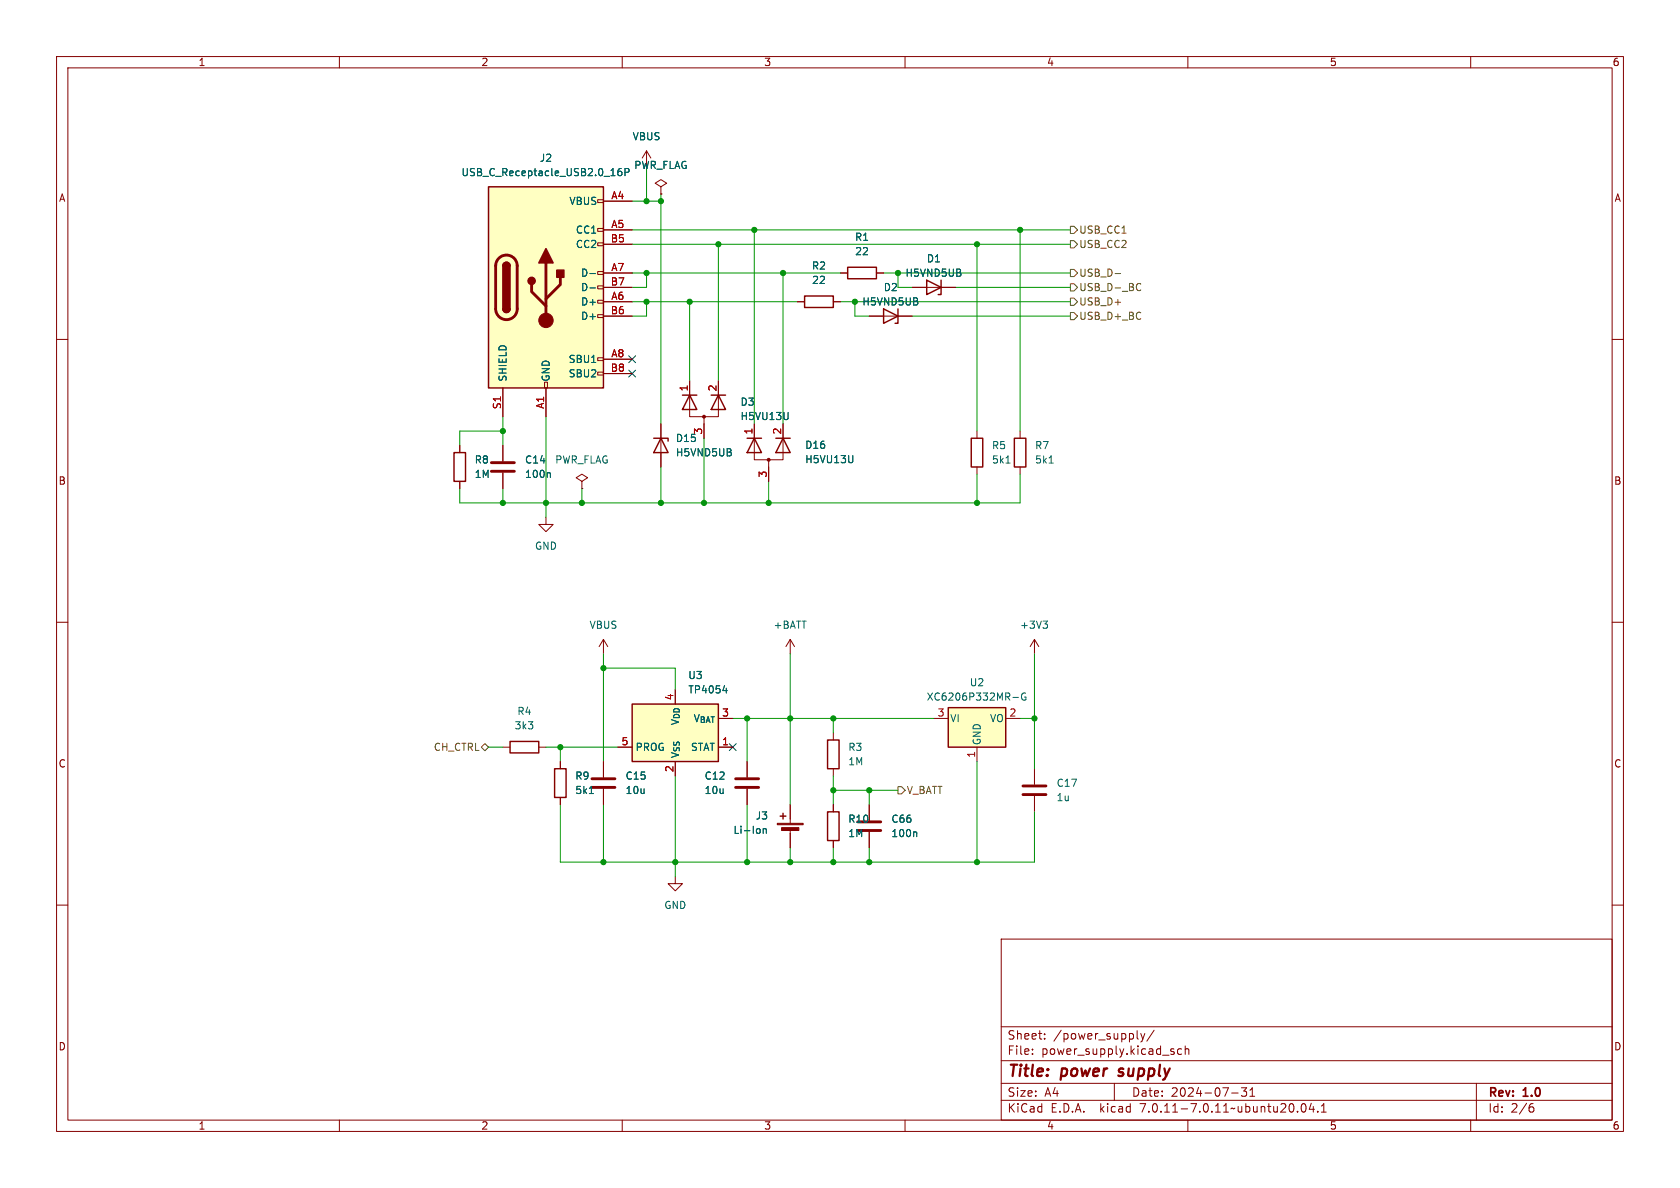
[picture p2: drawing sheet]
<svg xmlns="http://www.w3.org/2000/svg" width="297mm" height="210mm" viewBox="0 0 297 210" stroke-linecap="round" stroke-linejoin="round" font-family="sans-serif">
<g fill="none" stroke="#840000" stroke-width=".18">
<path d="M10 10h277v190h-277zM12 12h273v186h-273zM60 10v2M110 10v2M160 10v2M210 10v2M260 10v2M105.7 35.3h1v.5h-1zM106.7 35.6h5.1M114.3 26.7l-.8 1.2M114.3 26.7v2.5M114.3 26.7l.8 1.2"/>
<path d="M116.8 33l1.1-.6-1.1-.6-1 .6 1 .6v1.3M116.8 34.3h.1M10 60h2M105.7 55.6h1v.5h-1zM105.7 53.1h1v.5h-1zM105.7 50.5h1v.6h-1zM105.7 48h1v.5h-1zM105.7 42.9h1v.5h-1zM105.7 40.4h1v.5h-1zM106.7 53.3h5.1M106.7 40.6h5.1M106.7 48.3h5.1"/>
<path d="M106.7 43.2h5.1M106.7 55.9h5.1M106.7 50.8h5.1M141 53.3h1.2M147.3 53.3h1.3M148.6 48.3h1.3M153.7 55.9h7.6M154.9 48.3h1.3M161.3 50.8h7.6M285 60h2M81.3 78.7v1.3M88.9 68.6v5.1"/>
<path d="M88.9 78.7v2.8M96.3 67.6h.5v1h-.5zM96.5 68.6v5.1M105.7 65.8h1v.5h-1zM105.7 63.2h1v.6h-1zM106.7 63.5h5.1M106.7 66h5.1M116.8 74.9v7.7M121.9 67.3v6.4h5.1v-6.4M124.5 73.7v3.8M133.3 74.9v6.4h5.1v-6.4M172.7 76.2v1.3"/>
<path d="M180.3 76.2v1.3M81.3 85.1v1.3M88.9 83.6v2.8M96.5 91.4v1.3h1.3l-1.3 1.3-1.3-1.3h1.3M102.9 85.1l1-.6-1-.7-1 .7 1 .6v1.3M102.9 86.4h.1M135.9 81.3v3.8M172.7 82.6v1.2M180.3 82.6v1.2M10 110h2M106.7 113l-.8 1.3M106.7 113v2.6"/>
<path d="M106.7 113l.7 1.3M139.7 113l-.8 1.3M139.7 113v2.6M139.7 113l.8 1.3M182.9 113l-.8 1.3M182.9 113v2.6M182.9 113l.7 1.3M285 110h2M88.9 132.1h1.3M95.2 132.1h1.3M99.1 134.6v1.3M106.7 134.6v2.8"/>
<path d="M106.7 139.4v2.8M109.2 132.1h2.6M119.4 134.6v2.6M127 132.1h2.5M132.1 134.6v2.8M132.1 139.4v2.8M147.3 129.5v1.3M147.3 135.9v1.3M165.1 127h2.5M172.7 132.1v2.5M177.8 127h2.5M182.9 135.9v2.8"/>
<path d="M10 160h2M99.1 141v1.2M119.4 154.9v1.3h1.2l-1.2 1.3-1.3-1.3h1.3M139.7 142.2v3.3M139.7 146.6v3.3M147.3 142.2v1.3M147.3 148.6v1.3M153.7 142.2v2.8M153.7 147.1v2.8M182.9 140.7v2.8M285 160h2M177 166h108v32h-108z"/>
<path d="M60 198v2M110 198v2M160 198v2M177 194.5h108M177 191.5h108M177 187.5h108M177 181.5h108M182.5 186.3v.1M182.5 185.5v.1M184.7 183.6v.1M184.7 182.8v.1M197 191.5v3"/>
<path d="M201 183.5l.2 .2M201.7 182.7l.3 1M202 183.7l-.1 .4-.2 .1M202.4 182.7l-.4 1M204 182.1l-1.3 2M207.4 185.9l.2 .2-.2 .3M207.4 185.4l.1 .1M208.9 185.5l-.4-.1-.3 .3v.4l.1 .2h.6M209.5 185.5l.2-.1 .4 .1 .1 .9M209.5 184.9v1.5M210 198v2M217.7 193.2h1.2"/>
<path d="M219.5 192.3h.9l-.5 .6 .4 .1v.7l-.2 .1h-.4l-.2-.1M221 193.8h.8M221 192.7l.4-.4v1.5M229.4 196.5v.1M230.2 195.2l.2-.1a.81 .81 0 0 1 .6 .6 .81 .81 0 0 1-.3 .8l-.2 .1a.81 .81 0 0 1-.3-1.4zM231.8 195l-.3 1.1h.9M232.2 195.6v1M233 196.5v.1M233.6 196.6h.9M233.6 195.5l.4-.4v1.5M260 198v2M261 191.5v6.5"/>
<path d="M270.6 195.7h.3l.3 .3-.1 .5-.5 .1M271 195.1l-.4 .1"/>
</g>
<path d="M197.7 190.1l.2 .1M197.9 189l-.1 .3 .1 .1" fill="none" stroke="#840000" stroke-width=".4"/>
<g fill="none" stroke="#006464" stroke-width=".18">
<path d="M109.8 29.8l-.3 .1a.86 .86 0 0 0 0 1.2l.4-.2v-.4l-.2-.2h-.4l-.1 .2M110.5 30.5l.6-.1 .1-.2v-.3l-.7-.1v1.3M104.3 48.4h1M104.3 50.9h1M139.3 72.9v1l-.1 .2M97.1 83.6l.2 .1v.7M150.8 80.5v1.1l-.2 .1M177.9 81.9h.7M185.5 81.9h.7M184.4 109.8h.8l-.4 .5M184.9 110.3l.3 .2v.3l-.3 .3M127.8 122.1h.8"/>
<path d="M128.4 121.7v.8M179.1 123.3h.9M181.3 122.6a.59 .59 0 0 0-.7 .5 .59 .59 0 0 0 .7 .6l.1-.5h-.3M104.2 140.3h.7M134.9 146.5v.8M134.9 146.6l.2-.1h.3l.1 .8M161.9 147.1l.2 .1v.7"/>
</g>
<g fill="none" stroke="#840000" stroke-width=".25">
<path d="M86.4 33h20.3v35.6h-20.3zM88.9 54.6a.64 .64 0 0 0 .6 .6 .64 .64 0 0 0 .7-.6M88.9 47a.64 .64 0 0 1 .6-.6 .64 .64 0 0 1 .7 .6M142.2 52.3h5.1v2.1h-5.1zM149.9 47.2h5v2.1h-5zM156.2 54.6l2.5 1.3-2.5 1.3zM158.7 54.6v2.6h-.5M163.8 49.5l2.6 1.3-2.6 1.3zM166.4 49.5v2.6h-.5M115.6 77.5h2.5v.5M116.8 77.5l1.3 2.5h-2.5zM120.6 69.9h2.6"/>
<path d="M121.9 69.9l1.3 2.5h-2.6zM125.7 69.9h2.6M127 69.9l1.3 2.5h-2.6zM132.1 77.5h2.5M133.3 77.5l1.3 2.5h-2.5zM137.2 77.5h2.5M138.4 77.5l1.3 2.5h-2.5zM171.7 77.5h2v5.1h-2zM179.3 77.5h2.1v5.1h-2.1zM80.3 80h2v5.1h-2zM90.2 131.1h5v2h-5zM98 135.9h2.1v5.1h-2.1z"/>
<path d="M111.8 124.5h15.2v10.1h-15.2zM146.3 130.8h2v5.1h-2zM167.6 125.1h10.2v7h-10.2zM137.9 144.3h1M138.4 143.8v1M146.3 143.5h2v5.1h-2z"/>
</g>
<g fill="#840000" stroke="#840000" stroke-width=".18">
<path d="M137.4 145.5h4.6v.3h-4.6z"/>
<path d="M138.2 146.3h3v.5h-3z"/>
<circle cx="135.9" cy="81.3" r=".25"/>
<circle cx="124.5" cy="73.7" r=".25"/>
<circle cx="96.5" cy="56.6" r="1.27"/>
</g>
<g fill="#ffffc2" stroke="#ffffc2" stroke-width=".18">
<path d="M111.8 124.5h15.2v10.1h-15.2z"/>
<path d="M167.6 125.1h10.2v7h-10.2z"/>
<path d="M86.4 33h20.3v35.6h-20.3z"/>
</g>
<g fill="none" stroke="#840000" stroke-width=".51">
<path d="M88.2 45.6a1.9 1.9 0 0 1 2.1-.4 1.9 1.9 0 0 1 1.1 1.8v7.6a1.91 1.91 0 0 1-1.9 1.9 1.91 1.91 0 0 1-1.9-1.9v-7.8l.2-.6zM94 50.3v1.3l2.5 2.5M96.5 46.5v10.1M99.1 49v1.3l-2.6 2.5M86.9 83.3h4M86.9 81.8h4M104.6 139.2h4.1M104.6 137.7h4.1M130 139.2h4.1M130 137.7h4.1M180.8 138.9h4.1M151.6 146.8h4.1"/>
<path d="M151.6 145.3h4.1M180.8 140.5h4.1"/>
</g>
<g fill="#840000" stroke="#840000" stroke-width=".25">
<path d="M88.9 54.6h1.3a.64 .64 0 0 1-.7 .6 .64 .64 0 0 1-.6-.6z"/>
<path d="M88.9 47h1.3v7.6h-1.3z"/>
<path d="M89.1 46.5a.64 .64 0 0 1 .7-.1 .64 .64 0 0 1 .4 .6h-1.3z"/>
<path d="M96.5 43.9l1.3 2.6h-2.6z"/>
<path d="M98.4 47.8h1.3v1.2h-1.3z"/>
<circle cx="94" cy="49.7" r=".63"/>
</g>
<g fill="none" stroke="#725600" stroke-width=".18">
<path d="M189.2 40h.7l.6 .6-.6 .7h-.7zM189.2 47.6h.7l.6 .7-.6 .6h-.7zM189.2 52.7h.7l.6 .6-.6 .7h-.7zM189.2 42.5h.7l.6 .7-.6 .6h-.7zM189.2 50.2h.7l.6 .6-.6 .6h-.7zM189.2 55.2h.7l.6 .7-.6 .6h-.7zM197.1 48.4h1M201.1 50.2l.3-.1 .3 .1M201.4 55.2l.3 .1M201.7 51.3l-.3 .1-.3-.1M201.7 56.3l-.3 .2M85.7 131.4l.7 .7-.7 .6-.6-.6z"/>
<path d="M158.7 139.1h.7l.6 .6-.6 .6h-.7z"/>
</g>
<g fill="none" stroke="#009600" stroke-width=".18">
<path d="M111.8 35.6h5M114.3 29.2v6.4M116.8 34.3v40.6M111.8 43.2h77.4M111.8 53.3h29.2M111.8 40.6h77.4M111.8 48.3h36.8M114.3 48.3v2.5h-2.5M114.3 53.3v2.6h-2.5M121.9 53.3v14M127 43.2v24.1M133.3 40.6v34.3"/>
<path d="M138.4 48.3v26.6M148.6 53.3h40.6M151.1 53.3v2.6h2.6M156.2 48.3h33M158.7 48.3v2.5h2.6M161.3 55.9h27.9M168.9 50.8h20.3M172.7 43.2v33M180.3 40.6v35.6M88.9 73.7v5M88.9 76.2h-7.6v2.5M96.5 73.7v17.7"/>
<path d="M124.5 77.5v11.4M88.9 86.4v2.5M102.9 86.4v2.5M116.8 82.6v6.3M135.9 85.1v3.8M172.7 83.8v5.1M180.3 83.8v5.1h-99v-2.5M106.7 115.6v19M106.7 118.1h12.7v3.8M139.7 115.6v26.6M182.9 115.6v20.3M86.4 132.1h2.5"/>
<path d="M96.5 132.1h12.7M99.1 132.1v2.5M119.4 137.2v17.7M129.5 127h35.6M132.1 127v7.6M147.3 139.7h11.4M147.3 127v2.5M147.3 137.2v5M153.7 139.7v2.5M172.7 134.6v17.8M180.3 127h2.6M99.1 142.2v10.2h83.8v-8.9"/>
<path d="M106.7 142.2v10.2M132.1 142.2v10.2M139.7 149.9v2.5M147.3 149.9v2.5M153.7 149.9v2.5"/>
</g>
<path d="M111.2 62.9l1.2 1.2M111.2 65.4l1.2 1.2M112.4 62.9l-1.2 1.2M112.4 65.4l-1.2 1.2M128.9 131.5l1.2 1.2M130.1 131.5l-1.2 1.2" fill="none" stroke="#000084" stroke-width=".18"/>
<g fill="#009600" stroke="#009600" stroke-width=".18">
<circle cx="133.3" cy="40.6" r=".46"/>
<circle cx="127" cy="43.2" r=".46"/>
<circle cx="138.4" cy="48.3" r=".46"/>
<circle cx="180.3" cy="40.6" r=".46"/>
<circle cx="151.1" cy="53.3" r=".46"/>
<circle cx="172.7" cy="43.2" r=".46"/>
<circle cx="158.7" cy="48.3" r=".46"/>
<circle cx="139.7" cy="127" r=".46"/>
<circle cx="132.1" cy="127" r=".46"/>
<circle cx="132.1" cy="152.4" r=".46"/>
<circle cx="106.7" cy="118.1" r=".46"/>
<circle cx="106.7" cy="152.4" r=".46"/>
<circle cx="119.4" cy="152.4" r=".46"/>
<circle cx="99.1" cy="132.1" r=".46"/>
<circle cx="182.9" cy="127" r=".46"/>
<circle cx="147.3" cy="127" r=".46"/>
<circle cx="139.7" cy="152.4" r=".46"/>
<circle cx="172.7" cy="152.4" r=".46"/>
<circle cx="153.7" cy="139.7" r=".46"/>
<circle cx="172.7" cy="88.9" r=".46"/>
<circle cx="124.5" cy="88.9" r=".46"/>
<circle cx="135.9" cy="88.9" r=".46"/>
<circle cx="147.3" cy="139.7" r=".46"/>
<circle cx="147.3" cy="152.4" r=".46"/>
<circle cx="153.7" cy="152.4" r=".46"/>
<circle cx="88.9" cy="88.9" r=".46"/>
<circle cx="96.5" cy="88.9" r=".46"/>
<circle cx="102.9" cy="88.9" r=".46"/>
<circle cx="116.8" cy="88.9" r=".46"/>
<circle cx="88.9" cy="76.2" r=".46"/>
<circle cx="121.9" cy="53.3" r=".46"/>
<circle cx="114.3" cy="53.3" r=".46"/>
<circle cx="116.8" cy="35.6" r=".46"/>
<circle cx="114.3" cy="35.6" r=".46"/>
<circle cx="114.3" cy="48.3" r=".46"/>
</g>
<g font-size="2.8" fill="#840000">
<text x="178" y="190.9">Title:</text>
<text x="187.7" y="190.9">power</text>
<text x="198.6" y="190.9">supply</text>
</g>
<g font-size="2.1" fill="#840000">
<text x="178" y="184">Sheet:</text>
<text x="186.2" y="184">/power_supply/</text>
<text x="178" y="186.7">File:</text>
<text x="184.1" y="186.7">power_supply.kicad_sch</text>
<text x="178" y="196.9">KiCad</text>
<text x="178" y="194.1">Size:</text>
<text x="184.7" y="194.1">A4</text>
<text x="185.7" y="196.9">E.D.A.</text>
<text x="194.6" y="196.9">kicad</text>
<text x="200" y="194.1">Date:</text>
<text x="201.8" y="196.9">7.0.11-7.0.11~ubuntu20.04.1</text>
<text x="207" y="194.1">2024-07-31</text>
<text x="263" y="194.3">Rev:</text>
<text x="263" y="196.9">Id:</text>
<text x="267.1" y="196.9">2/6</text>
<text x="269.4" y="194.3">1.0</text>
</g>
<g font-size="1.8" fill="#840000">
<text x="35" y="11.9">1</text>
<text x="85" y="11.9">2</text>
<text x="135" y="11.9">3</text>
<text x="185" y="11.9">4</text>
<text x="235" y="11.9">5</text>
<text x="285" y="11.9">6</text>
<text x="10.3" y="35.9">A</text>
<text x="285.3" y="35.9">A</text>
<text x="10.3" y="85.9">B</text>
<text x="285.3" y="85.9">B</text>
<text x="10.3" y="135.9">C</text>
<text x="285.3" y="135.9">C</text>
<text x="10.3" y="185.9">D</text>
<text x="285.3" y="185.9">D</text>
<text x="35" y="199.9">1</text>
<text x="85" y="199.9">2</text>
<text x="135" y="199.9">3</text>
<text x="185" y="199.9">4</text>
<text x="235" y="199.9">5</text>
<text x="285" y="199.9">6</text>
</g>
<g font-size="1.8" fill="#006464">
<text x="95.3" y="28.8">J2</text>
<text x="111.7" y="25">VBUS</text>
<text x="81.5" y="31.3">USB_C_Receptacle_USB2.0_16P</text>
<text x="112" y="30.1">PWR_FLAG</text>
<text x="100.6" y="36.4">VBUS</text>
<text x="101.7" y="41.5">CC1</text>
<text x="101.7" y="44">CC2</text>
<text x="143.4" y="47.9">R2</text>
<text x="151.1" y="42.8">R1</text>
<text x="151.1" y="45.3">22</text>
<text x="163.8" y="46.6">D1</text>
<text x="102.6" y="49.1">D-</text>
<text x="102.6" y="51.7">D-</text>
<text x="143.5" y="50.4">22</text>
<text x="156.1" y="51.7">D2</text>
<text x="160" y="49.1">H5VND5UB</text>
<text x="102.6" y="54.2">D+</text>
<text x="102.6" y="56.7">D+</text>
<text x="152.4" y="54.2">H5VND5UB</text>
<text x="100.4" y="64.4">SBU1</text>
<text x="89.8" y="67.6" transform="rotate(-90 89.8 67.6)">SHIELD</text>
<text x="97.4" y="67.6" transform="rotate(-90 97.4 67.6)">GND</text>
<text x="100.4" y="66.9">SBU2</text>
<text x="130.8" y="71.9">D3</text>
<text x="124.2" y="76.9" transform="rotate(-90 124.2 76.9)">3</text>
<text x="130.8" y="74.5">H5VU13U</text>
<text x="83.8" y="82.1">R8</text>
<text x="92.7" y="82.1">C14</text>
<text x="98.1" y="82.1">PWR_FLAG</text>
<text x="119.4" y="80.9">H5VND5UB</text>
<text x="119.4" y="78.3">D15</text>
<text x="142.2" y="79.5">D16</text>
<text x="142.2" y="82.1">H5VU13U</text>
<text x="175.3" y="79.6">R5</text>
<text x="175.3" y="82.1">5k1</text>
<text x="182.9" y="79.6">R7</text>
<text x="182.9" y="82.1">5k1</text>
<text x="83.8" y="84.7">1M</text>
<text x="92.7" y="84.7">100n</text>
<text x="94.5" y="97.4">GND</text>
<text x="104.1" y="111.4">VBUS</text>
<text x="136.7" y="111.4">+BATT</text>
<text x="180.2" y="111.4">+3V3</text>
<text x="121.6" y="120.2">U3</text>
<text x="121.6" y="122.8">TP4054</text>
<text x="163.7" y="124.1">XC6206P332MR-G</text>
<text x="171.3" y="121.5">U2</text>
<text x="90.9" y="129.1">3k3</text>
<text x="91.4" y="126.6">R4</text>
<text x="122.5" y="127.9">V_{BAT}</text>
<text x="167.9" y="127.9">VI</text>
<text x="173.6" y="131.8" transform="rotate(-90 173.6 131.8)">GND</text>
<text x="174.9" y="127.9">VO</text>
<text x="112.3" y="132.9">PROG</text>
<text x="120.2" y="134.1" transform="rotate(-90 120.2 134.1)">V_{SS}V_{DD}</text>
<text x="122.1" y="132.9">STAT</text>
<text x="149.9" y="132.9">R3</text>
<text x="149.9" y="135.5">1M</text>
<text x="101.6" y="138">R9</text>
<text x="101.6" y="140.6">5k1</text>
<text x="110.5" y="138">C15</text>
<text x="110.5" y="140.6">10u</text>
<text x="124.5" y="138">C12</text>
<text x="124.5" y="140.6">10u</text>
<text x="186.7" y="141.8">1u</text>
<text x="186.7" y="139.3">C17</text>
<text x="129.6" y="147.6">Li-Ion</text>
<text x="133.5" y="145.1">J3</text>
<text x="149.9" y="148.2">1M</text>
<text x="149.9" y="145.6">R10</text>
<text x="157.5" y="148.2">100n</text>
<text x="157.5" y="145.6">C66</text>
<text x="117.3" y="160.9">GND</text>
</g>
<g font-size="1.8" fill="#a90000">
<text x="108" y="35.3">A4</text>
<text x="108" y="40.4">A5</text>
<text x="107.9" y="42.9">B5</text>
<text x="107.9" y="50.5">B7</text>
<text x="108" y="53.1">A6</text>
<text x="108" y="48">A7</text>
<text x="107.9" y="55.6">B6</text>
<text x="107.9" y="65.8">B8</text>
<text x="108" y="63.2">A8</text>
<text x="121.7" y="69.3" transform="rotate(-90 121.7 69.3)">1</text>
<text x="126.7" y="69.3" transform="rotate(-90 126.7 69.3)">2</text>
<text x="88.6" y="72.4" transform="rotate(-90 88.6 72.4)">S1</text>
<text x="96.3" y="72.4" transform="rotate(-90 96.3 72.4)">A1</text>
<text x="133.1" y="76.9" transform="rotate(-90 133.1 76.9)">1</text>
<text x="138.2" y="76.9" transform="rotate(-90 138.2 76.9)">2</text>
<text x="135.6" y="84.5" transform="rotate(-90 135.6 84.5)">3</text>
<text x="119.1" y="123.9" transform="rotate(-90 119.1 123.9)">4</text>
<text x="109.8" y="131.8">5</text>
<text x="127.6" y="131.8">1</text>
<text x="127.6" y="126.7">3</text>
<text x="165.7" y="126.7">3</text>
<text x="178.4" y="126.7">2</text>
<text x="119.1" y="136.6" transform="rotate(-90 119.1 136.6)">2</text>
<text x="172.5" y="134.1" transform="rotate(-90 172.5 134.1)">1</text>
</g>
<g font-size="1.8" fill="#725600">
<text x="190.7" y="41.5">USB_CC1</text>
<text x="190.7" y="44">USB_CC2</text>
<text x="190.7" y="49.1">USB_D-</text>
<text x="190.7" y="51.7">USB_D-_BC</text>
<text x="190.7" y="54.2">USB_D+</text>
<text x="190.7" y="56.7">USB_D+_BC</text>
<text x="76.6" y="132.9">CH_CTRL</text>
<text x="160.2" y="140.6">V_BATT</text>
</g>
</svg>
